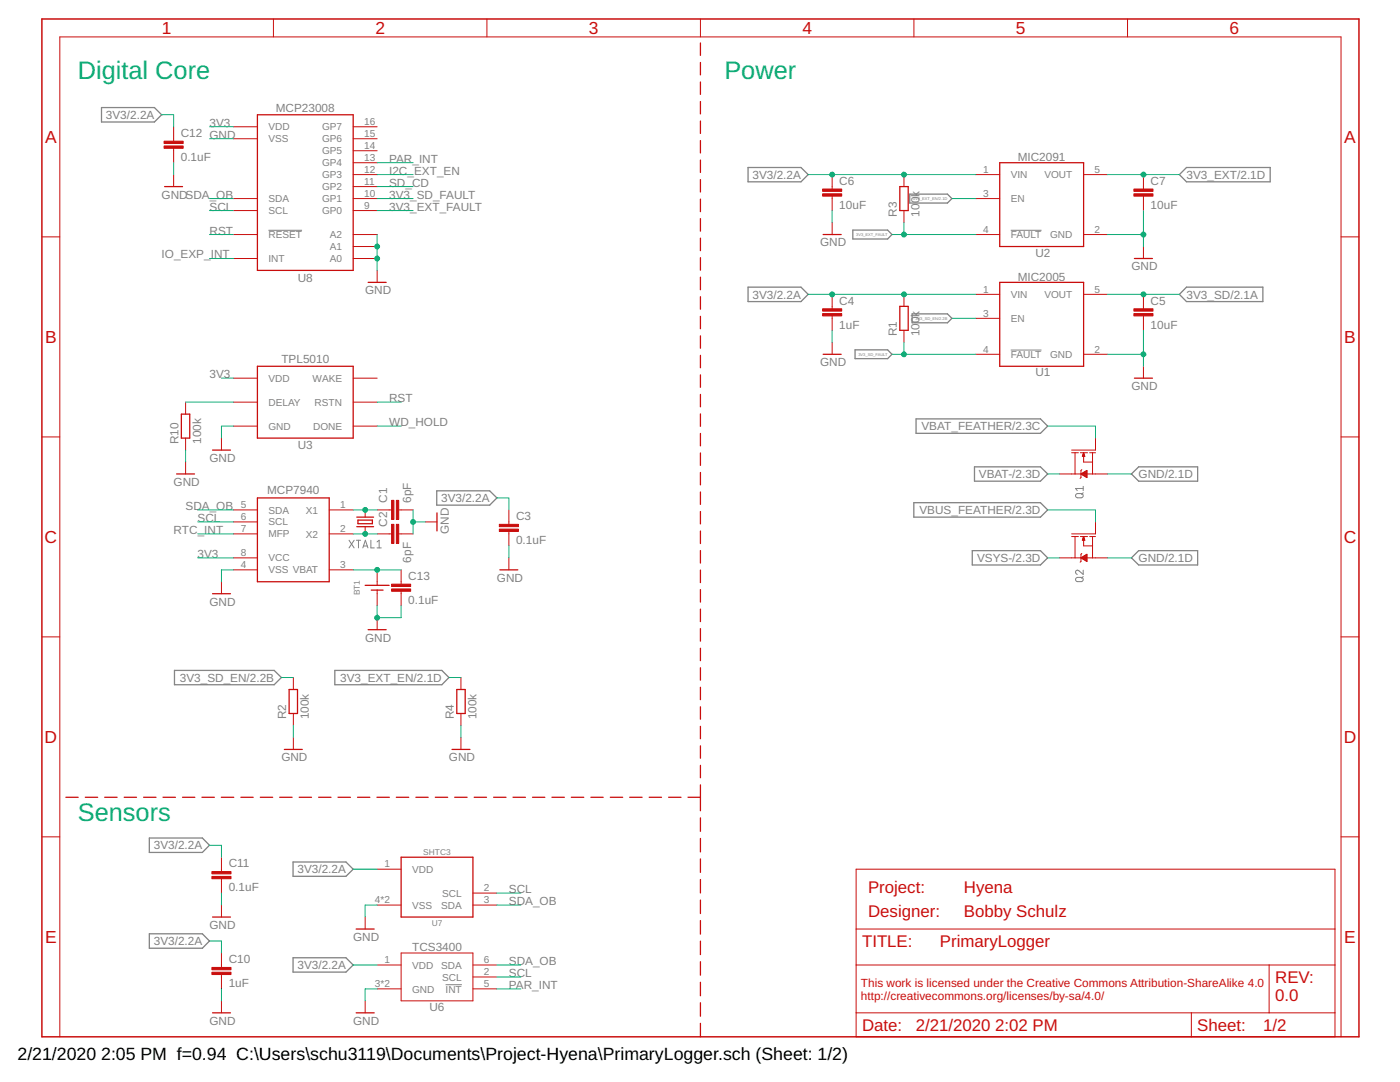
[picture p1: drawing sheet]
<svg xmlns="http://www.w3.org/2000/svg" width="279mm" height="216mm" viewBox="0 0 279 216" stroke-linecap="round" stroke-linejoin="round" font-family="sans-serif">
<g fill="none" stroke="#808080" stroke-width=".2">
<path d="M53.6 46h6.7M201.7 46h6.2M201.7 69.8h6.2M214.8 98.6l1-.1a.42 .42 0 0 1 .4 .4 .42 .42 0 0 1-.4 .4l-1-.1-.1-.3zM216.2 98.3l-.4 .4M216.2 97.5h-1.5l.3 .4M216.2 97v.9M69.7 107.8l1 1.5M70.7 107.8l-1 1.5M71.1 107.8h.9M71.5 107.8v1.5M72.4 109.3l.5-1.5 .5 1.5"/>
<path d="M72.5 108.9h.8M74 107.8v1.5h.7M75.2 109.3h.9M75.2 108.1l.5-.3v1.5M214.8 115.3l1-.1a.42 .42 0 0 1 .4 .4 .42 .42 0 0 1-.4 .5l-.9-.1-.2-.2zM216.2 113.8v.8l-.9-.7a.42 .42 0 0 0-.6 .1 .42 .42 0 0 0 .3 .6M216.2 115l-.4 .4M88.9 196.5h3.3"/>
</g>
<g fill="none" stroke="#808080" stroke-width=".25">
<path d="M20.3 21.5h10.5l1.5 1.4-1.5 1.4h-10.5zM149.3 33.4h10.6l1.4 1.4-1.4 1.5h-10.6zM181.5 38.7h7.6l.9 .9-.9 .9h-7.6zM235.4 34.8l1.4-1.4h16.7v2.9h-16.7zM149.3 57.3h10.6l1.4 1.4-1.4 1.5h-10.6zM170.2 45.9h6.9l.9 .9-.9 .9h-6.9zM236.8 57.3h15.2v2.9h-15.2l-1.4-1.5zM170.6 69.8h6.5l.9 .9-.9 .9h-6.5zM182 62.6h7.1l.9 .9-.9 .9h-7.1zM87.2 97.9h10.5l1.5 1.5-1.5 1.4h-10.5zM182.8 83.6h24.8l1.5 1.4-1.5 1.5h-24.8zM194.5 93.2h13.1l1.5 1.4-1.5 1.4h-13.1z"/>
<path d="M225.8 94.6l1.4-1.4h11.8v2.8h-11.8zM182.4 100.3h25.2l1.5 1.4-1.5 1.5h-25.2zM194 109.9h13.6l1.5 1.4-1.5 1.4h-13.6zM225.8 111.3l1.4-1.4h11.8v2.8h-11.8zM34.8 133.8h19.9l1.5 1.4-1.5 1.4h-19.9zM66.8 133.8h21.4l1.4 1.4-1.4 1.4h-21.4zM29.8 167.2h10.6l1.4 1.5-1.4 1.4h-10.6zM58.5 172h10.5l1.5 1.4-1.5 1.5h-10.5zM29.8 186.3h10.6l1.4 1.5-1.4 1.4h-10.6zM58.5 191.1h10.5l1.5 1.5-1.5 1.4h-10.5z"/>
</g>
<g fill="none" stroke="#c90d0c" stroke-width=".25">
<path d="M139.8 8.6v2.4M139.8 12.5v2.4M139.8 16.4v2.4M32.9 37.2h3.5M51.4 22.9h19.1v31.1h-19.1zM139.8 20.3v2.4M139.8 24.2v2.4M139.8 28v2.5M139.8 31.9v2.5M139.8 35.8v2.5M139.8 39.7v2.5M179.6 37.2h1.7v4.8h-1.7z"/>
<path d="M199.5 32.5h16.8v16.7h-16.8zM73.5 56.3h3.6M139.8 43.6v2.5M139.8 47.5v2.5M139.8 51.4v2.5M139.8 55.3v2.5M139.8 59.2v2.5M164.3 46.8h3.6M199.5 56.3h16.8v16.8h-16.8zM226.4 51.6h3.6M51.4 73.1h19.1v14.3h-19.1zM139.8 63.1v2.5"/>
<path d="M139.8 67v2.5M139.8 70.9v2.5M139.8 74.8v2.5M139.8 78.7v2.5M164.3 70.7h3.6M179.6 61.1h1.7v4.8h-1.7zM226.4 75.5h3.6M35.2 94.6h3.6M36.2 82.6h1.7v4.8h-1.7zM42.4 89.8h3.6M51.4 99.4h14.3v16.7h-14.3zM139.8 82.6v2.5"/>
<path d="M139.8 86.5v2.5M139.8 90.4v2.5M139.8 94.3v2.5M139.8 98.2v2.4M42.4 118.5h3.6M71.2 105.1h3.3M71.2 103.2h3.3M71.4 103.8h2.9v.7h-2.9zM72.9 116.8h4.8M74.1 117.8h2.4M87.2 102.3v3.6M99.8 113.7h3.5"/>
<path d="M139.8 102.1v2.4M139.8 106v2.5M139.8 109.9v2.5M139.8 113.7v2.5M139.8 117.6v2.5M57.7 137.6h1.7v4.8h-1.7zM73.5 125.6h3.6M91.2 137.6h1.6v4.8h-1.6zM139.8 121.5v2.5M139.8 125.4v2.5M139.8 129.3v2.5M139.8 133.2v2.5"/>
<path d="M139.8 137.1v2.5M13.1 159.1h2.5M17 159.1h2.5M20.9 159.1h2.5M24.8 159.1h2.4M28.7 159.1h2.4M32.5 159.1h2.5M36.4 159.1h2.5M40.3 159.1h2.5M44.2 159.1h2.5M48.1 159.1h2.4M51.9 159.1h2.5"/>
<path d="M55.8 159.1h2.5M56.7 149.5h3.6M59.7 159.1h2.5M63.6 159.1h2.5M67.5 159.1h2.4M71.4 159.1h2.4M75.2 159.1h2.5M79.1 159.1h2.5M83 159.1h2.4M86.9 159.1h2.4M90.2 149.5h3.6M90.7 159.1h2.5"/>
<path d="M94.6 159.1h2.5M98.5 159.1h2.5M102.4 159.1h2.5M106.3 159.1h2.4M110.2 159.1h2.4M114 159.1h2.5M117.9 159.1h2.5M121.8 159.1h2.5M125.7 159.1h2.4M129.6 159.1h2.4M133.4 159.1h2.5M137.3 159.1h2.5"/>
<path d="M139.8 141v2.5M139.8 144.9v2.5M139.8 148.8v2.5M139.8 152.7v2.5M139.8 156.6v5.2M80.1 171h14.3v12h-14.3zM139.8 163.2v2.7M139.8 167.3v2.7M139.8 171.4v2.7M139.8 175.5v2.7M139.8 179.6v2.7M42.4 183h3.6"/>
<path d="M71.1 185.4h3.6M139.8 183.7v2.7M139.8 187.8v2.7M139.8 191.9v2.7M139.8 196v2.7M42.4 202.1h3.6M71.1 202.1h3.6M139.8 200.1v2.7M139.8 204.2v2.7"/>
</g>
<g fill="none" stroke="#c90d0c" stroke-width=".2">
<path d="M54.6 3.8v3.6M97.2 3.8v3.6M139.8 3.8v3.6M182.4 3.8v3.6M225 3.8v3.6M34.6 25.3v2.9M34.6 29.6v2.9M34.6 34.8v2.4M46.6 39.6h4.8M46.6 25.3h4.8M46.6 27.7h4.8M70.5 34.8h4.8"/>
<path d="M70.5 39.6h4.8M70.5 25.3h4.8M70.5 27.7h4.8M70.5 30.1h4.8M70.5 32.5h4.8M70.5 37.2h4.8M166.1 34.8v2.9M166.1 39.2v2.8M180.4 34.8v2.4M194.8 34.8h4.7M194.8 39.6h4.7M216.3 34.8h4.7"/>
<path d="M228.2 34.8v2.9M228.2 39.2v2.8M8.4 47.3h3.5M46.6 46.8h4.8M46.6 42h4.8M46.6 51.6h4.8M70.5 46.8h4.8M70.5 42h4.8M70.5 51.6h4.8M70.5 49.2h4.8M75.3 54v2.3M166.1 44.4v2.4"/>
<path d="M166.1 58.7v2.9M180.4 42v2.4M180.4 58.7v2.4M194.8 58.7h4.7M194.8 46.8h4.7M216.3 58.7h4.7M216.3 46.8h4.7M228.2 49.2v2.4M228.2 58.7v2.9M267.6 47.3h3.6M46.6 75.5h4.8M70.5 75.5h4.8"/>
<path d="M166.1 63v2.9M166.1 68.3v2.4M180.4 65.9v2.4M194.8 63.5h4.7M194.8 70.7h4.7M216.3 70.7h4.7M228.2 63v2.9M228.2 73.1v2.4M8.4 87.2h3.5M37 80.2v2.4M37 87.4v2.4M37 92.2v2.4"/>
<path d="M44.2 87.4v2.4M46.6 80.2h4.8M46.6 85h4.8M70.5 80.2h4.8M70.5 85h4.8M211.5 94.6h9.5M213.9 90.3h1.3M214.5 90.3v4.3M215.6 90.3h1.4M215.7 94.6l1.2-.7v1.4zM215.9 94.5h1M215.9 93.7l-.2 .2v1.4l-.1 .2"/>
<path d="M215.9 94.7h1M216 90.9h.5M216.1 94.4h.8M216.1 90.8h.3M216.1 94.8h.8M216.1 90.7h.3M216.2 90.6h.1M216.2 90.5h.1M216.3 91v1.2h1.7M216.3 94.3h.6M216.3 90.3l.2 .7h-.5zM216.3 94.9h.6"/>
<path d="M216.5 94.1h.4M216.5 95h.4M216.6 94h.3M216.7 95.2h.2M216.8 93.9h.1M216.9 95.3h.1M217.5 90.3h1.1M218 90.3v4.3M218.6 87.4v2.4h-4.7M267.6 87.2h3.6M44.2 116.1v2.4M46.6 101.7h4.8"/>
<path d="M46.6 104.1h4.8M46.6 106.5h4.8M46.6 111.3h4.8M46.6 113.7h4.8M65.7 101.7h4.8M65.7 106.5h4.8M65.7 113.7h4.8M72.9 101.7v1.5M72.9 105.1v1.4M75.3 101.7h2.8M75.3 106.5h2.8M75.3 113.7v3.1"/>
<path d="M75.3 117.8v3.1M79.6 101.7h2.8M79.6 106.5h2.8M80.1 113.7v2.9M80.1 118v2.9M84.8 104.1h2.4M101.6 101.7v2.9M101.6 106v2.9M101.6 111.3v2.4M211.5 111.3h4.2M213.9 107.1h1.3M214.5 107.1v4.2"/>
<path d="M215.6 107.1h1.4M215.7 111.3l1.2-.7v1.4zM215.8 111.3h1.1M215.9 111.2h1M215.9 110.4l-.2 .2v1.4l-.1 .2M216 111.5h.9M216 111.1h.9M216 107.7h.5M216.1 107.5h.3M216.1 107.4h.3M216.2 111.6h.7M216.2 107.3h.1"/>
<path d="M216.2 107.2h.1M216.2 111h.7M216.2 107.1h.1M216.3 107.8v1.1h1.7M216.3 107.1l.2 .7h-.5zM216.3 111.7h.6M216.4 110.9h.5M216.5 111.8h.4M216.6 110.8h.3M216.7 111.9h.2M216.8 110.7h.1M216.9 112h.1"/>
<path d="M216.9 111.3h4.1M217.5 107.1h1.1M218 107.1v4.2M218.6 104.1v2.4h-4.7M8.4 127.1h3.5M58.5 135.2v2.4M75.3 123.3v2.3M92 135.2v2.4M267.6 127.1h3.6M58.5 142.4v2.4M58.5 147.2v2.3M92 142.4v2.4"/>
<path d="M92 147.2v2.3M8.4 167h3.5M44.2 171v2.9M44.2 175.3v2.9M75.3 173.4h4.8M94.4 178.2h4.8M170.9 173.4h95.5v33.5h-95.5zM267.6 167h3.6M44.2 180.6v2.4M44.2 190.2v2.8M44.2 194.5v2.8M44.2 199.7v2.4"/>
<path d="M72.9 183v2.4M72.9 199.7v2.4M75.3 192.6h4.8M75.3 197.3h4.8M75.3 180.6h4.8M80.1 190.2h14.3v9.5h-14.3zM94.4 192.6h4.8M94.4 197.3h4.8M94.4 194.9h4.8M94.4 180.6h4.8M170.9 192.6h95.5M170.9 185.4h95.5"/>
<path d="M253.3 192.6v9.5M11.9 206.9v-199.5h255.7v199.5M170.9 202.1h95.5M237.8 202.1v4.8"/>
</g>
<g fill="#c90d0c" stroke="#c90d0c" stroke-width=".2">
<path d="M79.1 99.8h.5v3.9h-.5z"/>
<path d="M78.1 99.8h.5v3.9h-.5z"/>
<path d="M79.1 104.6h.5v3.8h-.5z"/>
<path d="M78.1 104.6h.5v3.8h-.5z"/>
<path d="M99.7 105.6h3.8v.4h-3.8z"/>
<path d="M99.7 104.6h3.8v.5h-3.8z"/>
<path d="M164.2 62.6h3.8v.4h-3.8z"/>
<path d="M164.2 61.6h3.8v.5h-3.8z"/>
<path d="M226.3 62.6h3.8v.4h-3.8z"/>
<path d="M226.3 61.6h3.8v.5h-3.8z"/>
<path d="M164.2 38.7h3.8v.4h-3.8z"/>
<path d="M164.2 37.7h3.8v.5h-3.8z"/>
<path d="M226.3 38.7h3.8v.4h-3.8z"/>
<path d="M226.3 37.7h3.8v.5h-3.8z"/>
<path d="M42.3 194h3.8v.5h-3.8z"/>
<path d="M42.3 193h3.8v.5h-3.8z"/>
<path d="M42.3 174.9h3.8v.4h-3.8z"/>
<path d="M42.3 173.9h3.8v.5h-3.8z"/>
<path d="M32.7 29.1h3.9v.5h-3.9z"/>
<path d="M32.7 28.2h3.9v.4h-3.9z"/>
<path d="M78.1 117.5h3.9v.5h-3.9z"/>
<path d="M78.1 116.6h3.9v.4h-3.9z"/>
</g>
<path d="M8.4 3.8h262.8v203.1h-262.8z" fill="none" stroke="#c90d0c" stroke-width=".3"/>
<g fill="none" stroke="#0dab76" stroke-width=".2">
<path d="M32.3 22.9h2.3v2.4M34.6 32.5v2.3M41.8 27.7h4.8M41.8 25.3h4.8M41.8 39.6h4.8M75.3 34.8h7.1M75.3 37.2h7.1M75.3 39.6h7.1M75.3 32.5h7.1M161.3 34.8h33.5M190 39.6h4.8M221 34.8h14.4"/>
<path d="M41.8 46.8h4.8M41.8 42h4.8M41.8 51.6h4.8M75.3 46.8v7.2M75.3 42h7.1M161.3 58.7h33.5M166.1 42v2.4M178 46.8h16.8M180.4 44.4v2.4M221 46.8h7.2M221 58.7h14.4M228.2 42v7.2"/>
<path d="M44.2 75.5h2.4M166.1 65.9v2.4M178 70.7h16.8M180.4 68.3v2.4M190 63.5h4.8M221 70.7h7.2M228.2 65.9v7.2M37 89.8v2.4M37 80.2h9.6M46.6 85h-2.4v2.4M75.3 85h4.8M75.3 80.2h4.8"/>
<path d="M99.2 99.4h2.4v2.3M209.1 85h9.5v2.4M209.1 94.6h2.4M221 94.6h4.8M39.4 101.7h7.2M39.4 106.5h7.2M39.4 104.1h7.2M39.4 111.3h7.2M46.6 113.7h-2.4v2.4M70.5 101.7h4.8M70.5 106.5h4.8M70.5 113.7h9.6"/>
<path d="M82.4 101.7v4.8M82.4 104.1h2.4M101.6 108.9v2.4M209.1 101.7h9.5v2.4M209.1 111.3h2.4M221 111.3h4.8M56.2 135.2h2.3M75.3 120.9v2.4h4.8v-2.4M89.6 135.2h2.4M58.5 144.8v2.4M92 144.8v2.4M41.8 168.7h2.4v2.3"/>
<path d="M44.2 178.2v2.4M70.5 173.4h4.8M99.2 178.2h4.7M41.8 187.8h2.4v2.4M44.2 197.3v2.4M70.5 192.6h4.8M75.3 197.3h-2.4v2.4M75.3 180.6h-2.4v2.4M99.2 197.3h4.7M99.2 180.6h4.7M99.2 194.9h4.7M99.2 192.6h4.7"/>
</g>
<g fill="#0dab76" stroke="#0dab76" stroke-width=".2">
<circle cx="72.9" cy="101.7" r=".49"/>
<circle cx="72.9" cy="106.5" r=".49"/>
<circle cx="82.4" cy="104.1" r=".49"/>
<circle cx="75.3" cy="123.3" r=".49"/>
<circle cx="228.2" cy="70.7" r=".49"/>
<circle cx="228.2" cy="46.8" r=".49"/>
<circle cx="75.3" cy="49.2" r=".49"/>
<circle cx="75.3" cy="51.6" r=".49"/>
<circle cx="75.3" cy="113.7" r=".49"/>
<circle cx="166.1" cy="58.7" r=".49"/>
<circle cx="180.4" cy="58.7" r=".49"/>
<circle cx="166.1" cy="34.8" r=".49"/>
<circle cx="180.4" cy="34.8" r=".49"/>
<circle cx="228.2" cy="58.7" r=".49"/>
<circle cx="180.4" cy="70.7" r=".49"/>
<circle cx="228.2" cy="34.8" r=".49"/>
<circle cx="180.4" cy="46.8" r=".49"/>
</g>
<g font-size="5.1" fill="#0dab76">
<text x="15.5" y="15.7">Digital Core</text>
<text x="144.6" y="15.7">Power</text>
<text x="15.5" y="163.9">Sensors</text>
</g>
<g font-size="3.5" fill="#c90d0c">
<text x="32.3" y="6.8">1</text>
<text x="74.9" y="6.8">2</text>
<text x="117.5" y="6.8">3</text>
<text x="160.1" y="6.8">4</text>
<text x="202.8" y="6.8">5</text>
<text x="245.4" y="6.8">6</text>
<text x="9" y="28.5">A</text>
<text x="268.3" y="28.5">A</text>
<text x="9" y="68.5">B</text>
<text x="268.3" y="68.5">B</text>
<text x="8.9" y="108.4">C</text>
<text x="268.2" y="108.4">C</text>
<text x="8.9" y="148.3">D</text>
<text x="268.2" y="148.3">D</text>
<text x="9" y="188.2">E</text>
<text x="268.3" y="188.2">E</text>
</g>
<g font-size="3.5">
<text x="3.5" y="211.4">2/21/2020</text>
<text x="20.2" y="211.4">2:05 PM f=0.94 C:\Users\schu3119\Documents\Project-Hyena\PrimaryLogger.sch (Sheet: 1/2)</text>
</g>
<g font-size="3.4" fill="#c90d0c">
<text x="173.2" y="178.2">Project:</text>
<text x="192.4" y="178.2">Hyena</text>
<text x="173.2" y="183">Designer:</text>
<text x="192.4" y="183">Bobby Schulz</text>
<text x="172" y="189">TITLE:</text>
<text x="187.6" y="189">PrimaryLogger</text>
<text x="254.5" y="196.1">REV:</text>
<text x="254.5" y="199.7">0.0</text>
<text x="172" y="205.7">Date:</text>
<text x="182.8" y="205.7">2/21/2020</text>
<text x="198.6" y="205.7">2:02 PM</text>
<text x="239" y="205.7">Sheet:</text>
<text x="252.1" y="205.7">1/2</text>
</g>
<g font-size="2.3" fill="#808080">
<text x="21.1" y="23.7">3V3/2.2A</text>
<text x="55.1" y="22.3">MCP23008</text>
<text x="36.1" y="27.3">C12 GND</text>
<text x="41.8" y="25.3">3V3</text>
<text x="36.1" y="32.1">0.1uF</text>
<text x="77.7" y="32.5">PAR_INT</text>
<text x="77.7" y="34.8">I2C_EXT_EN</text>
<text x="150.2" y="35.7">3V3/2.2A</text>
<text x="203.1" y="32.1">MIC2091</text>
<text x="236.8" y="35.7">3V3_EXT/2.1D</text>
<text x="32.3" y="39.6">GNDSDA_OB</text>
<text x="77.7" y="37.2">SD_CD</text>
<text x="77.7" y="39.6">3V3_SD_FAULT</text>
<text x="167.5" y="41.7">10uF</text>
<text x="167.5" y="36.9">C6</text>
<text x="229.6" y="41.7">10uF</text>
<text x="229.6" y="36.9">C7</text>
<text x="41.8" y="42">SCL</text>
<text x="41.8" y="46.8">RST</text>
<text x="77.7" y="42">3V3_EXT_FAULT</text>
<text x="179" y="43.2" transform="rotate(-90 179 43.2)">R3</text>
<text x="183.5" y="43.2" transform="rotate(-90 183.5 43.2)">100k</text>
<text x="32.3" y="51.6">IO_EXP_INT</text>
<text x="163.7" y="49.2">GND</text>
<text x="206.6" y="51.2">U2</text>
<text x="225.8" y="54">GND</text>
<text x="59.4" y="56.2">U8</text>
<text x="72.9" y="58.7">GND</text>
<text x="150.2" y="59.6">3V3/2.2A</text>
<text x="203.1" y="56">MIC2005</text>
<text x="236.8" y="59.6">3V3_SD/2.1A</text>
<text x="167.5" y="65.6">1uF</text>
<text x="167.5" y="60.8">C4</text>
<text x="229.6" y="65.6">10uF</text>
<text x="229.6" y="60.8">C5</text>
<text x="179" y="67.1" transform="rotate(-90 179 67.1)">R1</text>
<text x="183.5" y="67.1" transform="rotate(-90 183.5 67.1)">100k</text>
<text x="41.8" y="75.5">3V3</text>
<text x="56.1" y="72.5">TPL5010</text>
<text x="163.7" y="73.1">GND</text>
<text x="206.6" y="75.1">U1</text>
<text x="225.8" y="77.9">GND</text>
<text x="77.7" y="80.2">RST</text>
<text x="35.6" y="88.6" transform="rotate(-90 35.6 88.6)">R10</text>
<text x="40.1" y="88.6" transform="rotate(-90 40.1 88.6)">100k</text>
<text x="59.4" y="89.7">U3</text>
<text x="77.7" y="85">WD_HOLD</text>
<text x="183.9" y="85.9">VBAT_FEATHER/2.3C</text>
<text x="41.8" y="92.2">GND</text>
<text x="195.4" y="95.4">VBAT-/2.3D</text>
<text x="227.2" y="95.4">GND/2.1D</text>
<text x="34.6" y="97">GND</text>
<text x="37" y="101.8">SDA_OB</text>
<text x="53.3" y="98.5">MCP7940</text>
<text x="77.3" y="100.3" transform="rotate(-90 77.3 100.3)">C1</text>
<text x="82.1" y="100.3" transform="rotate(-90 82.1 100.3)">6pF</text>
<text x="88" y="100.2">3V3/2.2A</text>
<text x="34.6" y="106.5">RTC_INT</text>
<text x="39.4" y="104.1">SCL</text>
<text x="77.3" y="105.1" transform="rotate(-90 77.3 105.1)">C2</text>
<text x="89.6" y="106.5" transform="rotate(-90 89.6 106.5)">GND</text>
<text x="103" y="103.8">C3</text>
<text x="183.5" y="102.6">VBUS_FEATHER/2.3D</text>
<text x="39.4" y="111.3">3V3</text>
<text x="82.1" y="112.3" transform="rotate(-90 82.1 112.3)">6pF</text>
<text x="103" y="108.6">0.1uF</text>
<text x="195" y="112.1">VSYS-/2.3D</text>
<text x="227.2" y="112.1">GND/2.1D</text>
<text x="81.5" y="115.7">C13</text>
<text x="99.2" y="116.1">GND</text>
<text x="41.8" y="120.9">GND</text>
<text x="81.5" y="120.5">0.1uF</text>
<text x="72.9" y="128">GND</text>
<text x="35.9" y="136">3V3_SD_EN/2.2B</text>
<text x="67.9" y="136">3V3_EXT_EN/2.1D</text>
<text x="57.1" y="143.6" transform="rotate(-90 57.1 143.6)">R2</text>
<text x="61.6" y="143.6" transform="rotate(-90 61.6 143.6)">100k</text>
<text x="90.6" y="143.6" transform="rotate(-90 90.6 143.6)">R4</text>
<text x="95.1" y="143.6" transform="rotate(-90 95.1 143.6)">100k</text>
<text x="56.2" y="151.9">GND</text>
<text x="89.6" y="151.9">GND</text>
<text x="30.7" y="169.5">3V3/2.2A</text>
<text x="45.6" y="173.1">C11</text>
<text x="45.6" y="177.9">0.1uF</text>
<text x="59.4" y="174.3">3V3/2.2A</text>
<text x="101.6" y="178.2">SCL</text>
<text x="41.8" y="185.4">GND</text>
<text x="101.6" y="180.6">SDA_OB</text>
<text x="30.7" y="188.6">3V3/2.2A</text>
<text x="70.5" y="187.8">GND</text>
<text x="82.2" y="189.8">TCS3400</text>
<text x="45.6" y="197">1uF</text>
<text x="45.6" y="192.2">C10</text>
<text x="59.4" y="193.4">3V3/2.2A</text>
<text x="101.6" y="194.9">SCL</text>
<text x="101.6" y="192.5">SDA_OB</text>
<text x="101.6" y="197.3">PAR_INT</text>
<text x="85.7" y="201.7">U6</text>
<text x="41.8" y="204.5">GND</text>
<text x="70.5" y="204.5">GND</text>
</g>
<g font-size="2.3" fill="#c90d0c">
<text x="171.8" y="197">This work is licensed under the Creative Commons Attribution-ShareAlike 4.0</text>
<text x="171.8" y="199.5">http://creativecommons.org/licenses/by-sa/4.0/</text>
</g>
<g font-size="2" fill="#808080">
<text x="53.6" y="26">VDD</text>
<text x="53.6" y="28.4">VSS</text>
<text x="64.3" y="26">GP7</text>
<text x="64.3" y="28.4">GP6</text>
<text x="72.7" y="25">16</text>
<text x="72.7" y="27.3">15</text>
<text x="72.7" y="29.7">14</text>
<text x="64.3" y="30.8">GP5</text>
<text x="64.3" y="33.2">GP4</text>
<text x="64.3" y="35.6">GP3</text>
<text x="72.7" y="32.1">13</text>
<text x="72.7" y="34.5">12</text>
<text x="196.2" y="34.5">1</text>
<text x="201.7" y="35.6">VIN</text>
<text x="208.4" y="35.6">VOUT</text>
<text x="218.4" y="34.5">5</text>
<text x="53.6" y="40.3">SDA</text>
<text x="64.3" y="38">GP2</text>
<text x="64.3" y="40.3">GP1</text>
<text x="72.7" y="36.9">11</text>
<text x="72.7" y="39.3">10</text>
<text x="72.7" y="41.7">9</text>
<text x="196.2" y="39.3">3</text>
<text x="201.7" y="40.3">EN</text>
<text x="53.6" y="42.7">SCL</text>
<text x="53.6" y="47.5">RESET</text>
<text x="64.3" y="42.7">GP0</text>
<text x="65.8" y="47.5">A2</text>
<text x="196.2" y="46.5">4</text>
<text x="201.7" y="47.5">FAULT</text>
<text x="209.6" y="47.5">GND</text>
<text x="218.4" y="46.5">2</text>
<text x="53.6" y="52.3">INT</text>
<text x="65.8" y="49.9">A1</text>
<text x="65.8" y="52.3">A0</text>
<text x="196.2" y="58.4">1</text>
<text x="201.7" y="59.5">VIN</text>
<text x="208.4" y="59.5">VOUT</text>
<text x="218.4" y="58.4">5</text>
<text x="196.2" y="63.2">3</text>
<text x="201.7" y="64.2">EN</text>
<text x="196.2" y="70.4">4</text>
<text x="201.7" y="71.4">FAULT</text>
<text x="209.6" y="71.4">GND</text>
<text x="218.4" y="70.4">2</text>
<text x="53.6" y="76.2">VDD</text>
<text x="62.4" y="76.2">WAKE</text>
<text x="53.6" y="81">DELAY</text>
<text x="62.8" y="81">RSTN</text>
<text x="53.6" y="85.7">GND</text>
<text x="62.5" y="85.7">DONE</text>
<text x="48.1" y="101.4">5</text>
<text x="67.9" y="101.4">1</text>
<text x="48.1" y="103.8">6</text>
<text x="48.1" y="106.2">7</text>
<text x="53.6" y="102.5">SDA</text>
<text x="53.6" y="104.9">SCL</text>
<text x="53.6" y="107.2">MFP</text>
<text x="61.1" y="102.5">X1</text>
<text x="61.1" y="107.3">X2</text>
<text x="67.9" y="106.2">2</text>
<text x="48.1" y="111">8</text>
<text x="48.1" y="113.4">4</text>
<text x="53.6" y="112">VCC</text>
<text x="67.9" y="113.4">3</text>
<text x="53.6" y="114.4">VSS VBAT</text>
<text x="76.7" y="173.1">1</text>
<text x="82.2" y="174.1">VDD</text>
<text x="88.3" y="178.9">SCL</text>
<text x="96.6" y="177.9">2</text>
<text x="74.8" y="180.3">4*2</text>
<text x="82.2" y="181.3">VSS</text>
<text x="88.1" y="181.3">SDA</text>
<text x="96.6" y="180.3">3</text>
<text x="74.8" y="197">3*2</text>
<text x="76.7" y="192.2">1</text>
<text x="82.2" y="193.3">VDD</text>
<text x="88.1" y="193.3">SDA</text>
<text x="88.3" y="195.7">SCL</text>
<text x="96.6" y="192.2">6</text>
<text x="96.6" y="194.6">2</text>
<text x="96.6" y="197">5</text>
<text x="82.2" y="198">GND</text>
<text x="88.9" y="198">INT</text>
</g>
<g font-size="1.7" fill="#808080">
<text x="71.8" y="118.8" transform="rotate(-90 71.8 118.8)">BT1</text>
<text x="84.5" y="170.7">SHTC3</text>
<text x="86.2" y="184.8">U7</text>
</g>
<g font-size=".8" fill="#808080">
<text x="182.2" y="39.9">3V3_EXT_EN/2.1D</text>
<text x="170.9" y="47.1">3V3_EXT_FAULT</text>
<text x="182.7" y="63.8">3V3_SD_EN/2.2B</text>
<text x="171.3" y="71">3V3_SD_FAULT</text>
</g>
</svg>
